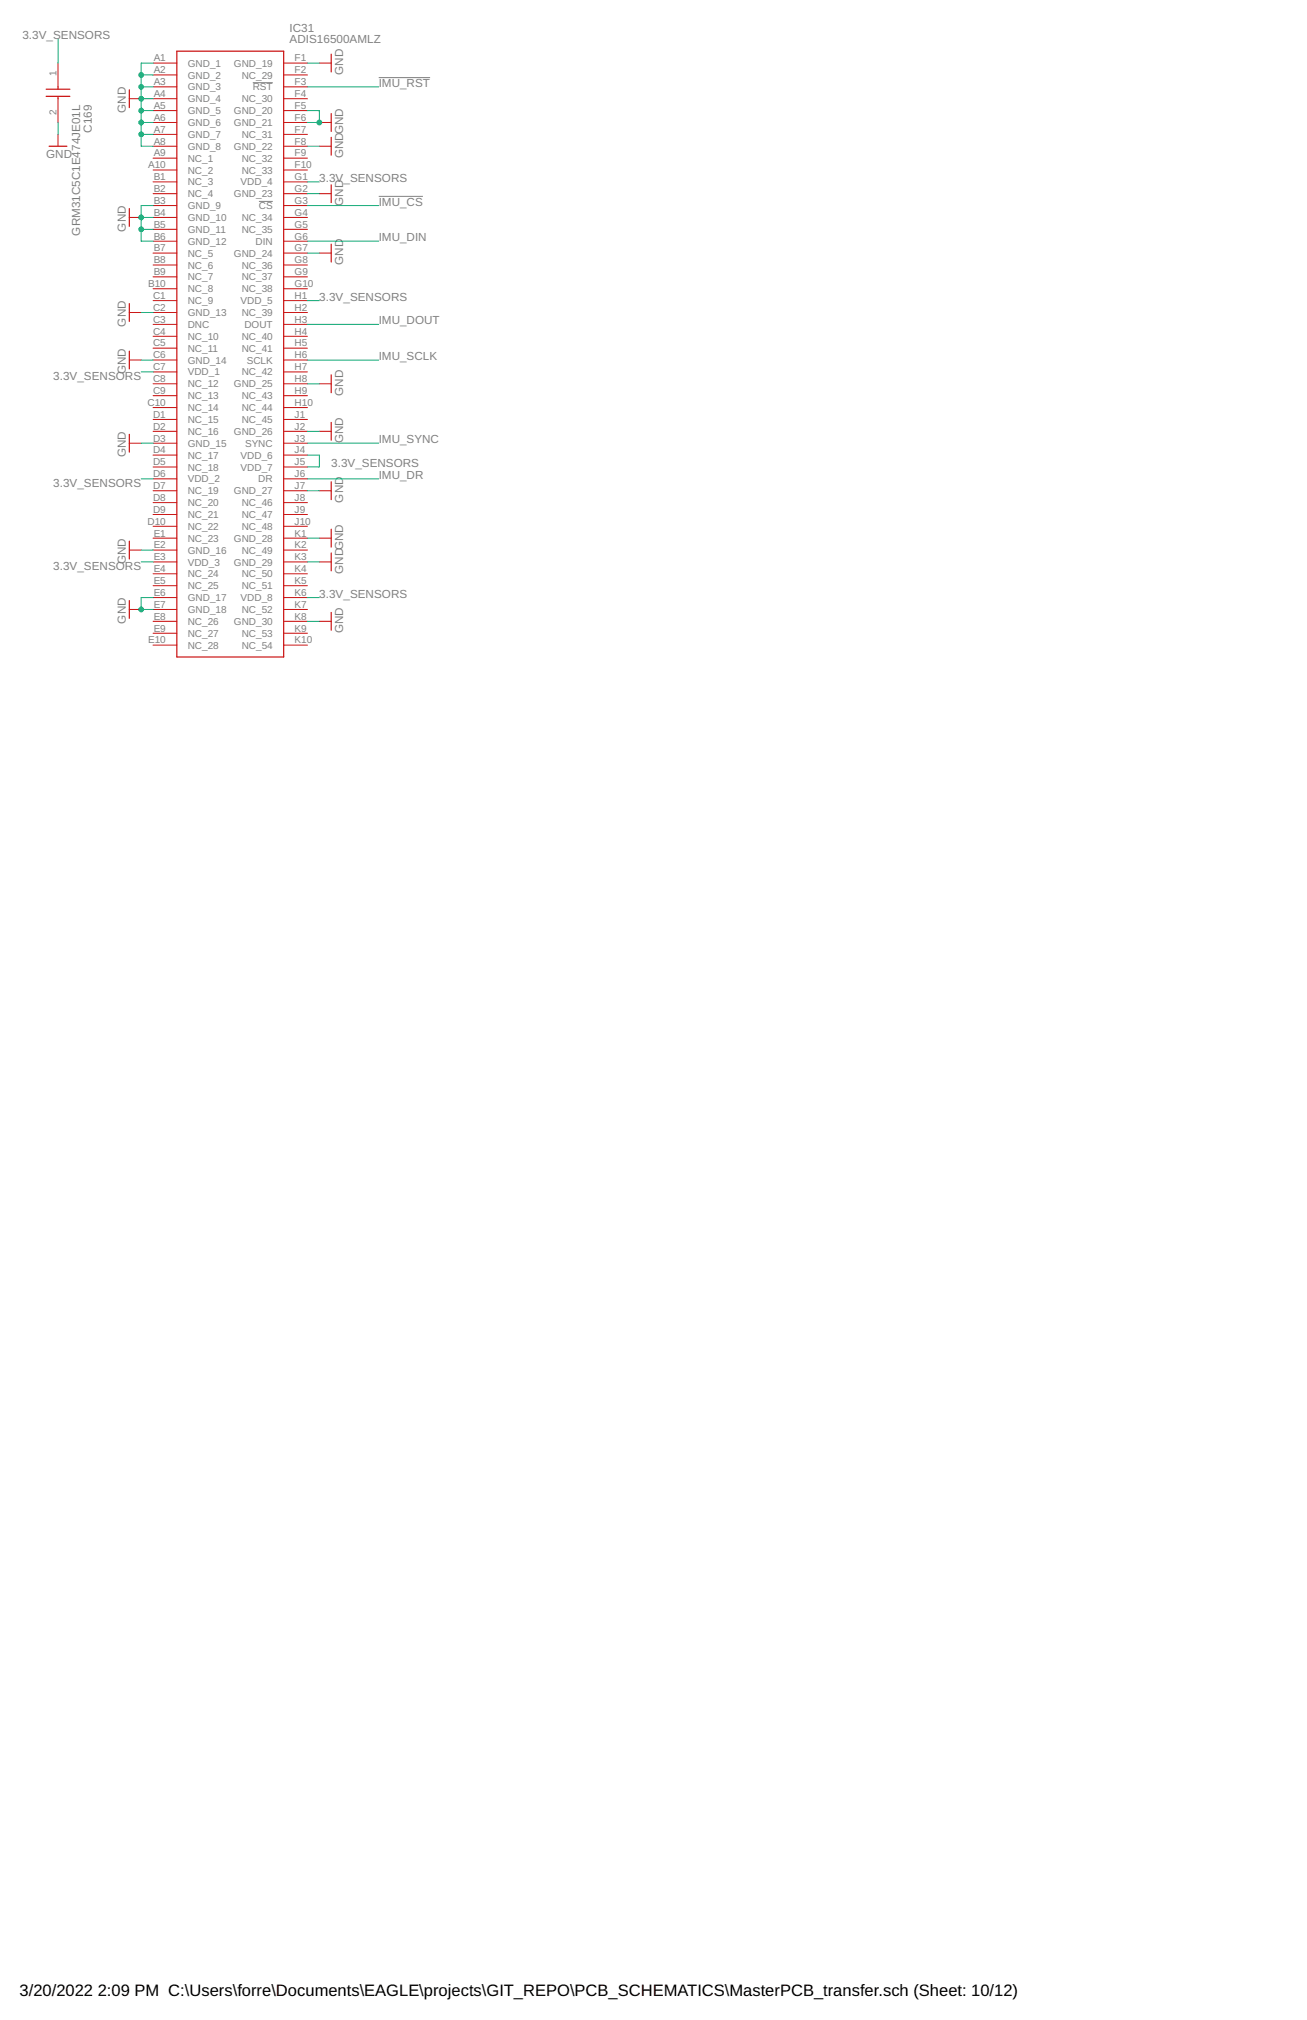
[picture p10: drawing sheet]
<svg xmlns="http://www.w3.org/2000/svg" width="279mm" height="432mm" viewBox="0 0 279 432" stroke-linecap="round" stroke-linejoin="round" font-family="sans-serif">
<path d="M54 17.7h4.3M81 16.6h10.9M55.4 43.1h2.9M81 42h9.4" fill="none" stroke="#808080" stroke-width=".21"/>
<g fill="none" stroke="#c90d0c" stroke-width=".25">
<path d="M9.9 19.1h5M12.4 18.6v.5M27.6 19.2v3.8M37.8 10.9h22.8v129.5h-22.8zM70.8 11.6v3.8M9.9 20.6h5M10.5 31.3h3.8M12.4 20.6v.5M70.8 24.3v3.8M70.8 29.4v3.8M70.8 39.5v3.8M27.6 44.6v3.8"/>
<path d="M70.8 52.2v3.8M27.6 64.9v3.8M27.6 75.1v3.8M27.6 92.8v3.8M70.8 80.1v3.8M70.8 90.3v3.8M27.6 115.7v3.8M70.8 103v3.8M70.8 113.1v3.8M70.8 118.2v3.8M27.6 128.4v3.8M70.8 130.9v3.8"/>
</g>
<g fill="none" stroke="#c90d0c" stroke-width=".21">
<path d="M12.4 13.5v5.1M32.7 13.5h5.1M32.7 16h5.1M32.7 18.6h5.1M60.6 13.5h5.1M60.6 16h5.1M60.6 18.6h5.1M68.3 13.5h2.5M12.4 21.1v5.1M12.4 28.7v2.6M27.6 21.1h2.6M32.7 21.1h5.1"/>
<path d="M32.7 23.6h5.1M32.7 26.2h5.1M32.7 28.7h5.1M32.7 31.3h5.1M32.7 33.8h5.1M32.7 36.3h5.1M32.7 38.9h5.1M60.6 21.1h5.1M60.6 23.6h5.1M60.6 26.2h5.1M60.6 28.7h5.1M60.6 31.3h5.1"/>
<path d="M60.6 33.8h5.1M60.6 36.3h5.1M60.6 38.9h5.1M68.3 26.2h2.5M68.3 31.3h2.5M27.6 46.5h2.6M32.7 41.4h5.1M32.7 43.9h5.1M32.7 46.5h5.1M32.7 49h5.1M32.7 51.6h5.1M32.7 54.1h5.1"/>
<path d="M32.7 56.6h5.1M32.7 59.2h5.1M60.6 41.4h5.1M60.6 43.9h5.1M60.6 46.5h5.1M60.6 49h5.1M60.6 51.6h5.1M60.6 54.1h5.1M60.6 56.6h5.1M60.6 59.2h5.1M68.3 41.4h2.5M68.3 54.1h2.5"/>
<path d="M27.6 66.8h2.6M27.6 77h2.6M32.7 61.7h5.1M32.7 64.3h5.1M32.7 66.8h5.1M32.7 69.3h5.1M32.7 71.9h5.1M32.7 74.4h5.1M32.7 77h5.1M32.7 79.5h5.1M60.6 61.7h5.1M60.6 64.3h5.1"/>
<path d="M60.6 66.8h5.1M60.6 69.3h5.1M60.6 71.9h5.1M60.6 74.4h5.1M60.6 77h5.1M60.6 79.5h5.1M27.6 94.7h2.6M32.7 82h5.1M32.7 84.6h5.1M32.7 87.1h5.1M32.7 89.7h5.1M32.7 92.2h5.1"/>
<path d="M32.7 94.7h5.1M32.7 97.3h5.1M32.7 99.8h5.1M60.6 82h5.1M60.6 84.6h5.1M60.6 87.1h5.1M60.6 89.7h5.1M60.6 92.2h5.1M60.6 94.7h5.1M60.6 97.3h5.1M60.6 99.8h5.1M68.3 82h2.5"/>
<path d="M68.3 92.2h2.5M27.6 117.6h2.6M32.7 102.4h5.1M32.7 104.9h5.1M32.7 107.4h5.1M32.7 110h5.1M32.7 112.5h5.1M32.7 115h5.1M32.7 117.6h5.1M60.6 102.4h5.1M60.6 104.9h5.1M60.6 107.4h5.1"/>
<path d="M60.6 110h5.1M60.6 112.5h5.1M60.6 115h5.1M60.6 117.6h5.1M68.3 104.9h2.5M68.3 115h2.5M27.6 130.3h2.6M32.7 120.1h5.1M32.7 122.7h5.1M32.7 125.2h5.1M32.7 127.7h5.1M32.7 130.3h5.1"/>
<path d="M32.7 132.8h5.1M32.7 135.4h5.1M32.7 137.9h5.1M60.6 120.1h5.1M60.6 122.7h5.1M60.6 125.2h5.1M60.6 127.7h5.1M60.6 130.3h5.1M60.6 132.8h5.1M60.6 135.4h5.1M60.6 137.9h5.1M68.3 120.1h2.5"/>
<path d="M68.3 132.8h2.5"/>
</g>
<g fill="none" stroke="#0dab76" stroke-width=".21">
<path d="M12.4 8.4v5.1M30.2 18.6h2.5M30.2 16h2.5M32.7 13.5h-2.5v17.8h2.5M65.7 13.5h2.6M65.7 18.6h15.3M12.4 26.2v2.5M30.2 28.7h2.5M30.2 26.2h2.5M30.2 23.6h2.5M30.2 21.1h2.5M65.7 31.3h2.6"/>
<path d="M65.7 23.6h2.6v2.6h-2.6M65.7 38.9h2.6M30.2 49h2.5M30.2 46.5h2.5M32.7 43.9h-2.5v7.7h2.5M65.7 43.9h15.3M65.7 51.6h15.3M65.7 41.4h2.6M65.7 54.1h2.6M30.2 77h2.5M30.2 66.8h2.5M30.2 79.5h2.5"/>
<path d="M65.7 77h15.3M65.7 64.3h2.6M65.7 69.3h15.3M30.2 94.7h2.5M65.7 97.3h2.6v2.5h-2.6M65.7 82h2.6M65.7 92.2h2.6M65.7 94.7h15.3M30.2 117.6h2.5M30.2 102.4h2.5M65.7 104.9h2.6M65.7 115h2.6"/>
<path d="M65.7 102.4h15.3M30.2 120.1h2.5M32.7 127.7h-2.5v2.6h2.5M65.7 120.1h2.6M65.7 132.8h2.6M65.7 127.7h2.6"/>
</g>
<g fill="#0dab76" stroke="#0dab76" stroke-width=".21">
<circle cx="30.2" cy="28.7" r=".51"/>
<circle cx="30.2" cy="26.2" r=".51"/>
<circle cx="30.2" cy="23.6" r=".51"/>
<circle cx="30.2" cy="21.1" r=".51"/>
<circle cx="30.2" cy="18.6" r=".51"/>
<circle cx="30.2" cy="16" r=".51"/>
<circle cx="30.2" cy="49" r=".51"/>
<circle cx="30.2" cy="46.5" r=".51"/>
<circle cx="68.3" cy="26.2" r=".51"/>
<circle cx="30.2" cy="130.3" r=".51"/>
</g>
<g font-size="3.5">
<text x="4.2" y="426.6">3/20/2022</text>
<text x="20.9" y="426.6">2:09 PM C:\Users\forre\Documents\EAGLE\projects\GIT_REPO\PCB_SCHEMATICS\MasterPCB_transfer.sch (Sheet: 10/12)</text>
</g>
<g font-size="2.5" fill="#808080">
<text x="4.8" y="8.4">3.3V_SENSORS</text>
<text x="61.9" y="9.3">ADIS16500AMLZ</text>
<text x="61.9" y="6.8">IC31</text>
<text x="73.3" y="16" transform="rotate(-90 73.3 16)">GND</text>
<text x="81" y="18.6">IMU_RST</text>
<text x="19.6" y="28.4" transform="rotate(-90 19.6 28.4)">C169</text>
<text x="26.9" y="24.1" transform="rotate(-90 26.9 24.1)">GND</text>
<text x="9.9" y="33.8">GND</text>
<text x="73.3" y="33.8" transform="rotate(-90 73.3 33.8)">GNDGND</text>
<text x="68.3" y="38.9">3.3V_SENSORS</text>
<text x="73.3" y="44" transform="rotate(-90 73.3 44)">GND</text>
<text x="81" y="44">IMU_CS</text>
<text x="17.1" y="50.4" transform="rotate(-90 17.1 50.4)">GRM31C5C1E474JE01L</text>
<text x="26.9" y="49.5" transform="rotate(-90 26.9 49.5)">GND</text>
<text x="81" y="51.6">IMU_DIN</text>
<text x="73.3" y="56.6" transform="rotate(-90 73.3 56.6)">GND</text>
<text x="68.3" y="64.3">3.3V_SENSORS</text>
<text x="26.9" y="69.8" transform="rotate(-90 26.9 69.8)">GND</text>
<text x="81" y="69.3">IMU_DOUT</text>
<text x="81" y="77">IMU_SCLK</text>
<text x="11.4" y="81.3">3.3V_SENSORS</text>
<text x="26.9" y="80" transform="rotate(-90 26.9 80)">GND</text>
<text x="73.3" y="84.6" transform="rotate(-90 73.3 84.6)">GND</text>
<text x="73.3" y="94.7" transform="rotate(-90 73.3 94.7)">GND</text>
<text x="81" y="94.7">IMU_SYNC</text>
<text x="26.9" y="97.7" transform="rotate(-90 26.9 97.7)">GND</text>
<text x="70.8" y="99.8">3.3V_SENSORS</text>
<text x="11.4" y="104.1">3.3V_SENSORS</text>
<text x="73.3" y="107.4" transform="rotate(-90 73.3 107.4)">GND</text>
<text x="81" y="102.4">IMU_DR</text>
<text x="11.4" y="121.9">3.3V_SENSORS</text>
<text x="26.9" y="120.6" transform="rotate(-90 26.9 120.6)">GND</text>
<text x="73.3" y="122.7" transform="rotate(-90 73.3 122.7)">GNDGND</text>
<text x="68.3" y="127.7">3.3V_SENSORS</text>
<text x="26.9" y="133.3" transform="rotate(-90 26.9 133.3)">GND</text>
<text x="73.3" y="135.4" transform="rotate(-90 73.3 135.4)">GND</text>
</g>
<g font-size="2.1" fill="#808080">
<text x="12.1" y="16.2" transform="rotate(-90 12.1 16.2)">1</text>
<text x="32.9" y="13.1">A1</text>
<text x="32.9" y="15.7">A2</text>
<text x="40.1" y="14.2">GND_1</text>
<text x="40.1" y="16.8">GND_2</text>
<text x="50" y="14.2">GND_19</text>
<text x="51.7" y="16.8">NC_29</text>
<text x="63" y="13.1">F1</text>
<text x="63" y="15.7">F2</text>
<text x="32.9" y="18.2">A3</text>
<text x="32.9" y="20.7">A4</text>
<text x="32.9" y="23.3">A5</text>
<text x="40.1" y="19.3">GND_3</text>
<text x="40.1" y="21.9">GND_4</text>
<text x="51.7" y="21.9">NC_30</text>
<text x="54" y="19.3">RST</text>
<text x="63" y="18.2">F3</text>
<text x="63" y="20.7">F4</text>
<text x="63" y="23.3">F5</text>
<text x="12.1" y="24.6" transform="rotate(-90 12.1 24.6)">2</text>
<text x="32.9" y="25.8">A6</text>
<text x="32.9" y="28.4">A7</text>
<text x="40.1" y="24.4">GND_5</text>
<text x="40.1" y="26.9">GND_6</text>
<text x="40.1" y="29.5">GND_7</text>
<text x="50" y="24.4">GND_20</text>
<text x="50" y="26.9">GND_21</text>
<text x="51.7" y="29.5">NC_31</text>
<text x="63" y="25.8">F6</text>
<text x="63" y="28.4">F7</text>
<text x="31.7" y="36">A10</text>
<text x="32.9" y="30.9">A8</text>
<text x="32.9" y="33.4">A9</text>
<text x="40.1" y="32">GND_8</text>
<text x="40.1" y="34.6">NC_1</text>
<text x="50" y="32">GND_22</text>
<text x="51.7" y="34.6">NC_32</text>
<text x="63" y="30.9">F8</text>
<text x="63" y="33.4">F9</text>
<text x="63" y="36">F10</text>
<text x="32.9" y="38.5">B1</text>
<text x="32.9" y="41.1">B2</text>
<text x="40.1" y="37.1">NC_2</text>
<text x="40.1" y="39.6">NC_3</text>
<text x="51.4" y="39.6">VDD_4</text>
<text x="51.7" y="37.1">NC_33</text>
<text x="63" y="38.5">G1</text>
<text x="63" y="41.1">G2</text>
<text x="32.9" y="43.6">B3</text>
<text x="32.9" y="46.1">B4</text>
<text x="40.1" y="42.2">NC_4</text>
<text x="40.1" y="44.7">GND_9</text>
<text x="40.1" y="47.3">GND_10</text>
<text x="50" y="42.2">GND_23</text>
<text x="51.7" y="47.3">NC_34</text>
<text x="55.3" y="44.7">CS</text>
<text x="63" y="43.6">G3</text>
<text x="63" y="46.1">G4</text>
<text x="32.9" y="48.7">B5</text>
<text x="32.9" y="51.2">B6</text>
<text x="32.9" y="53.8">B7</text>
<text x="40.1" y="49.8">GND_11</text>
<text x="40.1" y="52.3">GND_12</text>
<text x="51.7" y="49.8">NC_35</text>
<text x="54.6" y="52.3">DIN</text>
<text x="63" y="48.7">G5</text>
<text x="63" y="51.2">G6</text>
<text x="63" y="53.8">G7</text>
<text x="32.9" y="56.3">B8</text>
<text x="32.9" y="58.8">B9</text>
<text x="40.1" y="54.9">NC_5</text>
<text x="40.1" y="57.4">NC_6</text>
<text x="40.1" y="59.9">NC_7</text>
<text x="50" y="54.9">GND_24</text>
<text x="51.7" y="57.4">NC_36</text>
<text x="51.7" y="59.9">NC_37</text>
<text x="63" y="56.3">G8</text>
<text x="63" y="58.8">G9</text>
<text x="31.7" y="61.4">B10</text>
<text x="32.7" y="63.9">C1</text>
<text x="40.1" y="62.5">NC_8</text>
<text x="40.1" y="65">NC_9</text>
<text x="51.4" y="65">VDD_5</text>
<text x="51.7" y="62.5">NC_38</text>
<text x="63" y="61.4">G10</text>
<text x="63" y="63.9">H1</text>
<text x="32.7" y="66.4">C2</text>
<text x="32.7" y="69">C3</text>
<text x="32.7" y="71.5">C4</text>
<text x="40.1" y="67.6">GND_13</text>
<text x="40.1" y="70.1">DNC</text>
<text x="51.7" y="67.6">NC_39</text>
<text x="52.2" y="70.1">DOUT</text>
<text x="63" y="66.4">H2</text>
<text x="63" y="69">H3</text>
<text x="63" y="71.5">H4</text>
<text x="32.7" y="74.1">C5</text>
<text x="32.7" y="76.6">C6</text>
<text x="40.1" y="72.6">NC_10</text>
<text x="40.1" y="75.2">NC_11</text>
<text x="40.1" y="77.7">GND_14</text>
<text x="51.7" y="72.6">NC_40</text>
<text x="51.7" y="75.2">NC_41</text>
<text x="52.7" y="77.7">SCLK</text>
<text x="63" y="74.1">H5</text>
<text x="63" y="76.6">H6</text>
<text x="32.7" y="79.1">C7</text>
<text x="32.7" y="81.7">C8</text>
<text x="40.1" y="80.3">VDD_1</text>
<text x="40.1" y="82.8">NC_12</text>
<text x="50" y="82.8">GND_25</text>
<text x="51.7" y="80.3">NC_42</text>
<text x="63" y="79.1">H7</text>
<text x="63" y="81.7">H8</text>
<text x="31.5" y="86.8">C10</text>
<text x="32.7" y="84.2">C9</text>
<text x="32.7" y="89.3">D1</text>
<text x="40.1" y="85.3">NC_13</text>
<text x="40.1" y="87.9">NC_14</text>
<text x="51.7" y="85.3">NC_43</text>
<text x="51.7" y="87.9">NC_44</text>
<text x="63" y="84.2">H9</text>
<text x="63" y="86.8">H10</text>
<text x="63" y="89.3">J1</text>
<text x="32.7" y="91.8">D2</text>
<text x="32.7" y="94.4">D3</text>
<text x="40.1" y="90.4">NC_15</text>
<text x="40.1" y="93">NC_16</text>
<text x="40.1" y="95.5">GND_15</text>
<text x="50" y="93">GND_26</text>
<text x="51.7" y="90.4">NC_45</text>
<text x="52.4" y="95.5">SYNC</text>
<text x="63" y="91.8">J2</text>
<text x="63" y="94.4">J3</text>
<text x="32.7" y="96.9">D4</text>
<text x="32.7" y="99.5">D5</text>
<text x="32.7" y="102">D6</text>
<text x="40.1" y="98">NC_17</text>
<text x="40.1" y="100.6">NC_18</text>
<text x="51.4" y="98">VDD_6</text>
<text x="51.4" y="100.6">VDD_7</text>
<text x="63" y="96.9">J4</text>
<text x="63" y="99.5">J5</text>
<text x="63" y="102">J6</text>
<text x="32.7" y="104.5">D7</text>
<text x="32.7" y="107.1">D8</text>
<text x="40.1" y="103.1">VDD_2</text>
<text x="40.1" y="105.7">NC_19</text>
<text x="50" y="105.7">GND_27</text>
<text x="55.2" y="103.1">DR</text>
<text x="63" y="104.5">J7</text>
<text x="63" y="107.1">J8</text>
<text x="31.5" y="112.2">D10</text>
<text x="32.7" y="109.6">D9</text>
<text x="40.1" y="108.2">NC_20</text>
<text x="40.1" y="110.7">NC_21</text>
<text x="40.1" y="113.3">NC_22</text>
<text x="51.7" y="108.2">NC_46</text>
<text x="51.7" y="110.7">NC_47</text>
<text x="51.7" y="113.3">NC_48</text>
<text x="63" y="109.6">J9</text>
<text x="63" y="112.2">J10</text>
<text x="32.9" y="114.7">E1</text>
<text x="32.9" y="117.2">E2</text>
<text x="32.9" y="119.8">E3</text>
<text x="40.1" y="115.8">NC_23</text>
<text x="40.1" y="118.4">GND_16</text>
<text x="50" y="115.8">GND_28</text>
<text x="51.7" y="118.4">NC_49</text>
<text x="63" y="114.7">K1</text>
<text x="63" y="117.2">K2</text>
<text x="63" y="119.8">K3</text>
<text x="32.9" y="122.3">E4</text>
<text x="32.9" y="124.9">E5</text>
<text x="40.1" y="120.9">VDD_3</text>
<text x="40.1" y="123.4">NC_24</text>
<text x="40.1" y="126">NC_25</text>
<text x="50" y="120.9">GND_29</text>
<text x="51.7" y="123.4">NC_50</text>
<text x="51.7" y="126">NC_51</text>
<text x="63" y="122.3">K4</text>
<text x="63" y="124.9">K5</text>
<text x="32.9" y="127.4">E6</text>
<text x="32.9" y="129.9">E7</text>
<text x="40.1" y="128.5">GND_17</text>
<text x="40.1" y="131">GND_18</text>
<text x="51.4" y="128.5">VDD_8</text>
<text x="51.7" y="131">NC_52</text>
<text x="63" y="127.4">K6</text>
<text x="63" y="129.9">K7</text>
<text x="31.7" y="137.5">E10</text>
<text x="32.9" y="132.5">E8</text>
<text x="32.9" y="135">E9</text>
<text x="40.1" y="133.6">NC_26</text>
<text x="40.1" y="136.1">NC_27</text>
<text x="50" y="133.6">GND_30</text>
<text x="51.7" y="136.1">NC_53</text>
<text x="63" y="132.5">K8</text>
<text x="63" y="135">K9</text>
<text x="63" y="137.5">K10</text>
<text x="40.1" y="138.7">NC_28</text>
<text x="51.7" y="138.7">NC_54</text>
</g>
</svg>
